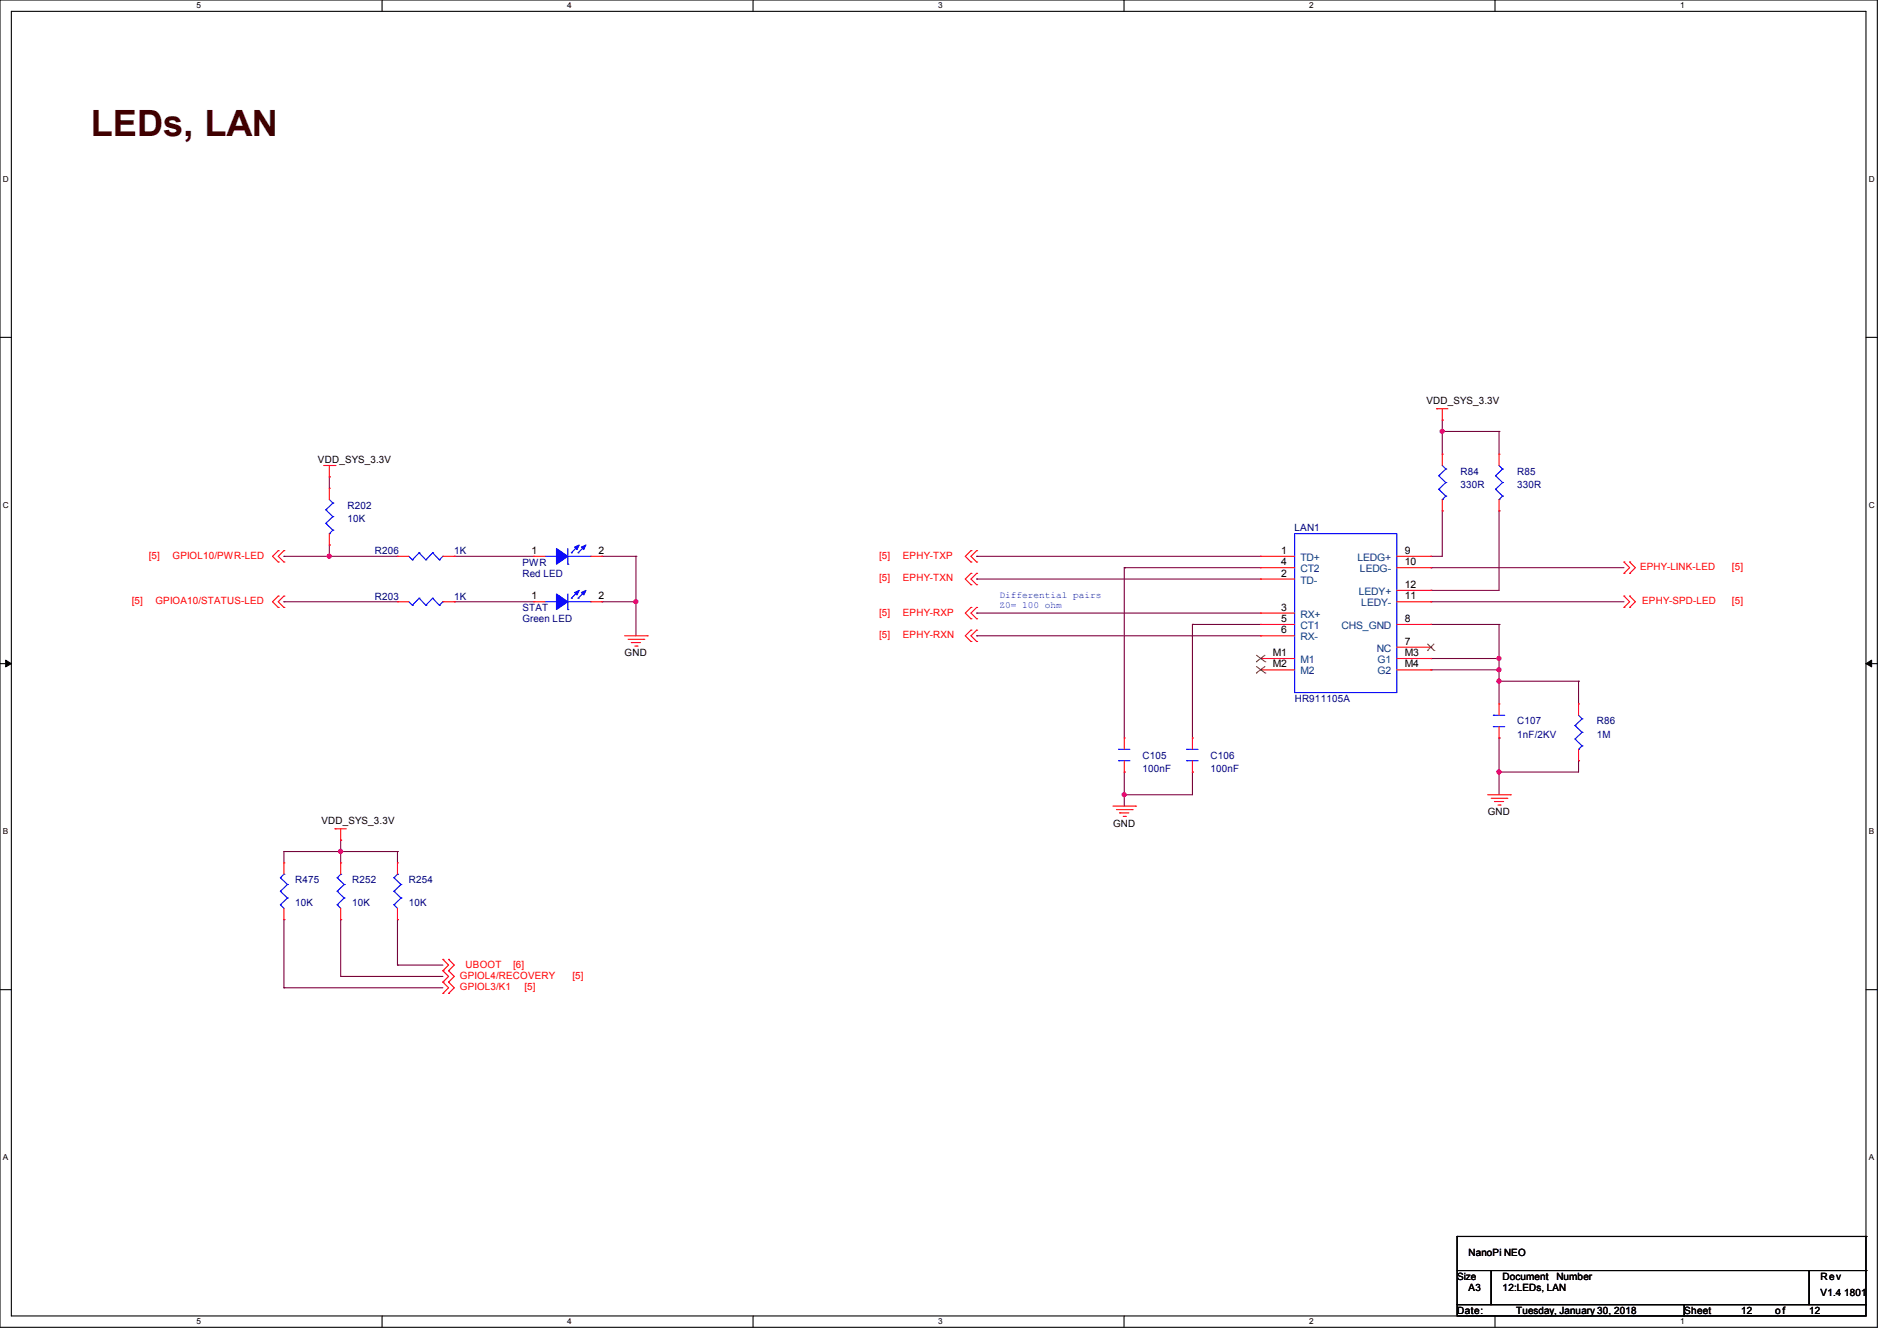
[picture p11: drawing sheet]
<svg xmlns="http://www.w3.org/2000/svg" width="297mm" height="210mm" viewBox="0 0 297 210" stroke-linecap="round" stroke-linejoin="round" font-family="sans-serif">
<path d="M0 0h293.9v207.9h-293.9zM1.8 1.8h290.3v204.3h-290.3z" fill="none" stroke="#000" stroke-width=".17"/>
<g fill="#fff">
<path d="M30.8 .2h.7v1.4h-.7z"/>
<path d="M30.8 206.2h.7v1.4h-.7z"/>
</g>
<path d="M59.8 0v1.8M59.8 206.1v1.8" fill="none" stroke="#000" stroke-width=".17"/>
<g fill="#fff">
<path d="M88.8 .2h.7v1.4h-.7z"/>
<path d="M88.8 206.2h.7v1.4h-.7z"/>
</g>
<path d="M117.9 0v1.8M117.9 206.1v1.8" fill="none" stroke="#000" stroke-width=".17"/>
<g fill="#fff">
<path d="M146.9 .2h.7v1.4h-.7z"/>
<path d="M146.9 206.2h.7v1.4h-.7z"/>
</g>
<path d="M176 0v1.8M176 206.1v1.8" fill="none" stroke="#000" stroke-width=".17"/>
<g fill="#fff">
<path d="M205 .2h.7v1.4h-.7z"/>
<path d="M205 206.2h.7v1.4h-.7z"/>
</g>
<path d="M234.1 0v1.8M234.1 206.1v1.8" fill="none" stroke="#000" stroke-width=".17"/>
<g fill="#fff">
<path d="M263.1 .2h.6v1.4h-.6z"/>
<path d="M263.1 206.2h.6v1.4h-.6z"/>
<path d="M.5 27.3h.9v1.4h-.9z"/>
<path d="M292.6 27.3h.9v1.4h-.9z"/>
<path d="M.5 78.4h.9v1.4h-.9z"/>
<path d="M292.6 78.4h.9v1.4h-.9z"/>
</g>
<path d="M0 52.8h1.8M292.1 52.8h1.8" fill="none" stroke="#000" stroke-width=".17"/>
<g fill="#fff">
<path d="M.5 129.5h.8v1.4h-.8z"/>
<path d="M292.6 129.5h.8v1.4h-.8z"/>
</g>
<path d="M0 103.9h1.8M292.1 103.9h1.8" fill="none" stroke="#000" stroke-width=".17"/>
<path d="M.9 103.4l.9 .5-.9 .5zM292.1 103.9l.9-.5v1z" fill="#000" stroke="#000" stroke-width=".16"/>
<g fill="#fff">
<path d="M.5 180.5h.8v1.4h-.8z"/>
<path d="M292.6 180.5h.8v1.4h-.8z"/>
</g>
<g fill="none" stroke="#000" stroke-width=".17">
<path d="M0 155h1.8M292.1 155h1.8M228.1 199h5.4v5.3h-5.4zM228.1 193.6h.1M228.1 193.6v5.4M228.1 193.6h64M233.5 199h49.8v5.3h-49.8zM283.3 199h8.8v5.3h-8.8zM292.1 193.6h.1M292.1 199h.1M292.1 193.6v5.4M228.1 204.3h35.6v1.8h-35.6z"/>
<path d="M263.7 204.3h28.4v1.8h-28.4z"/>
</g>
<g fill="none" stroke="#800040" stroke-width=".17">
<path d="M51.6 74.7h.1M51.6 74.7v1.8M225.8 67.6h.1M225.8 65.8h.1M225.8 65.8v5.3M225.8 67.6h8.9M234.7 67.6h.1M234.7 67.6v3.5M44.4 94.2h.1M44.4 87.1h.1M44.4 94.2h17.8M44.4 87.1h17.8"/>
<path d="M51.6 87.1h.1M51.6 85.3h.1M51.6 85.3v1.8M71.1 94.2h.1M71.1 87.1h.1M71.1 94.2h12.5M71.1 87.1h12.5M94.2 87.1h.1M94.2 94.2h.1M94.2 94.2h5.4M94.2 87.1h5.4M99.6 94.2h.1"/>
<path d="M99.6 87.1h.1M99.6 87.1v12.5M152.9 99.6h.1M152.9 96h.1M152.9 90.7h.1M152.9 87.1h.1M152.9 87.1h44.5M152.9 99.6h44.5M152.9 96h44.5M152.9 90.7h44.5M176 88.9h.1M176 88.9h21.4"/>
<path d="M176 88.9v26.7M186.7 97.8h.1M186.7 97.8h10.7M186.7 97.8v17.8M224 87.1h.1M224 92.5h.1M224 88.9h.1M224 94.2h.1M224 97.8h.1M224 94.2h30.3M224 88.9h30.3M224 97.8h10.7"/>
<path d="M225.8 80h.1M225.8 80v7.1h-1.8M234.7 80h.1M234.7 97.8h.1M234.7 80v12.5h-10.7M234.7 97.8v12.4M224 103.1h.1M224 104.9h.1M224 103.1h10.7M224 104.9h10.7M234.7 103.1h.1M234.7 106.7h.1"/>
<path d="M234.7 104.9h.1M234.7 115.6h.1M234.7 115.6v8.9M234.7 106.7h12.4M247.1 106.7h.1M247.1 119.1h.1M247.1 106.7v3.5M247.1 119.1v1.8h-12.4M44.4 133.3h.1M44.4 133.3h17.8M44.4 133.3v1.8M53.3 133.3h.1"/>
<path d="M53.3 131.6h.1M53.3 131.6v3.5M62.2 133.3h.1M62.2 133.3v1.8M176 124.5h.1M176 120.9h.1M176 120.9v5.3M186.7 120.9h.1M186.7 120.9v3.6h-10.7M234.7 120.9h.1M44.4 144h.1M44.4 154.7h.1"/>
<path d="M44.4 144v10.7M44.4 154.7h24.9M53.3 144h.1M53.3 152.9h.1M53.3 144v8.9M53.3 152.9h16M62.2 144h.1M62.2 151.1h.1M62.2 144v7.1M62.2 151.1h7.1"/>
</g>
<g fill="#f0f" stroke="#f0f" stroke-width=".17">
<circle cx="99.5" cy="94.2" r=".32"/>
<circle cx="53.3" cy="133.3" r=".32"/>
<circle cx="225.8" cy="67.5" r=".32"/>
<circle cx="234.7" cy="103.1" r=".32"/>
<circle cx="234.7" cy="106.7" r=".32"/>
<circle cx="234.7" cy="120.9" r=".32"/>
<circle cx="176" cy="124.4" r=".32"/>
<circle cx="234.7" cy="104.9" r=".32"/>
<circle cx="51.5" cy="87.1" r=".32"/>
</g>
<g fill="none" stroke="#f00" stroke-width=".17">
<path d="M50.7 72.9h1.8M51.6 74.7h.1M51.6 76.5h.1M51.6 72.9v1.8M51.6 76.5v1.7M52.5 72.9h.1M224.9 64h.1M224.9 64h1.8M225.8 65.8h.1M225.8 71.1h.1M225.8 64v1.8M225.8 71.1v1.8"/>
<path d="M225.8 78.2v1.8M234.7 71.1h.1M234.7 71.1v1.8M234.7 78.2v1.8M43.6 88h.1M43.6 86.2h.1M43.6 95.1h.1M43.6 93.3h.1M43.6 86.2l-.9 .9 .9 .9M43.6 93.3l-.9 .9 .9 .9M44.4 88h.1M44.4 86.2h.1"/>
<path d="M44.4 95.1h.1M44.4 93.3h.1M44.4 86.2l-.8 .9 .8 .9M44.4 93.3l-.8 .9 .8 .9M51.6 85.3h.1M51.6 83.6v1.7M62.2 94.2h.1M62.2 87.1h.1M62.2 87.1h1.8M62.2 94.2h1.8M69.3 87.1h1.8M69.3 94.2h1.8"/>
<path d="M71.1 94.2h.1M71.1 87.1h.1M83.6 87.1h.1M83.6 94.2h.1M83.6 87.1h1.7M83.6 94.2h1.7M92.5 87.1h1.7M92.5 94.2h1.7M94.2 87.1h.1M94.2 94.2h.1M97.8 99.6h3.5M101.3 99.6h.1"/>
<path d="M152 96.9h.1M152 95.1h.1M152 98.7h.1M152 88h.1M152 86.2h.1M152 91.6h.1M152 89.8h.1M152 95.1l-.9 .9 .9 .9M152 98.7l-.9 .9 .9 .9M152 86.2l-.9 .9 .9 .9M152 89.8l-.9 .9 .9 .9M152.9 96.9h.1"/>
<path d="M152.9 95.1h.1M152.9 98.7h.1M152.9 88h.1M152.9 86.2h.1M152.9 91.6h.1M152.9 89.8h.1M152.9 95.1l-.9 .9 .9 .9M152.9 98.7l-.9 .9 .9 .9M152.9 86.2l-.9 .9 .9 .9M152.9 89.8l-.9 .9 .9 .9M197.4 87.1h.1M197.4 88.9h.1"/>
<path d="M197.4 90.7h.1M197.4 96h.1M197.4 97.8h.1M197.4 99.6h.1M197.4 99.6h5.3M197.4 87.1h5.3M197.4 88.9h5.3M197.4 90.7h5.3M197.4 96h5.3M197.4 97.8h5.3M218.7 87.1h5.3M218.7 94.2h5.3"/>
<path d="M218.7 88.9h5.3M218.7 97.8h5.3M218.7 92.5h5.3M224 97.8h.1M224 94.2h.1M224 92.5h.1M224 88.9h.1M224 87.1h.1M225.8 80h.1M234.7 80h.1M254.3 89.8h.1M254.3 88h.1"/>
<path d="M254.3 95.1h.1M254.3 93.3h.1M254.3 88l.8 .9-.8 .9M254.3 93.3l.8 .9-.8 .9M255.1 89.8h.1M255.1 88h.1M255.1 95.1h.1M255.1 93.3h.1M255.1 88l.9 .9-.9 .9M255.1 93.3l.9 .9-.9 .9M98.3 100.1h2.5M98.8 100.6h.1"/>
<path d="M98.8 100.6h1.5M99.4 101.2h.3M99.7 101.2h.1M100.8 100.1h.1M152 100.5h.1M152.9 100.5h.1M176 115.6h.1M176 115.6v1.7M176 119.1v1.8M186.7 115.6h.1M186.7 115.6v1.7M186.7 119.1v1.8"/>
<path d="M197.4 103.1h.1M197.4 104.9h.1M197.4 103.1h5.3M197.4 104.9h5.3M218.7 103.1h5.3M218.7 104.9h5.3M218.7 101.3h5.3M224 104.9h.1M224 103.1h.1M224 101.3h.1M234.7 110.2h.1M234.7 115.6h.1"/>
<path d="M234.7 110.2v1.8M234.7 113.8v1.8M247.1 110.2h.1M247.1 119.1h.1M247.1 110.2v1.8M247.1 117.3v1.8M44.4 135.1h.1M44.4 135.1v1.8M52.5 129.8h.1M52.5 129.8h1.7M53.3 131.6h.1M53.3 135.1h.1"/>
<path d="M53.3 129.8v1.8M53.3 135.1v1.8M62.2 135.1h.1M62.2 135.1v1.8M174.2 126.2h3.6M174.8 126.8h2.4M175.3 127.3h.1M175.3 127.3h1.4M175.9 127.8h.3M176 120.9h.1M176.2 127.8h.1M177.2 126.8h.1"/>
<path d="M177.8 126.2h.1M186.7 120.9h.1M232.9 124.5h3.6M233.5 125h2.4M234 125.5h.1M234 125.5h1.4M234.5 126.1h.4M234.9 126.1h.1M235.9 125h.1M236.5 124.5h.1M44.4 144h.1M44.4 142.2v1.8"/>
<path d="M53.3 144h.1M53.3 142.2v1.8M62.2 144h.1M62.2 142.2v1.8M69.3 153.8h.1M69.3 152h.1M69.3 150.2h.1M69.3 155.6h.1M69.3 152l.9 .9-.9 .9M69.3 150.2l.9 .9-.9 .9M69.3 153.8l.9 .9-.9 .9M70.2 153.8h.1"/>
<path d="M70.2 152h.1M70.2 150.2h.1M70.2 155.6h.1M70.2 152l.9 .9-.9 .9M70.2 150.2l.9 .9-.9 .9M70.2 153.8l.9 .9-.9 .9"/>
</g>
<g fill="none" stroke="#00f" stroke-width=".17">
<path d="M51 79.8h.1M51 79.8l1.1 1.1M51.6 78.2l.5 .6M52.1 78.8h.1M52.1 78.8l-1.1 1M225.3 74.5h.1M225.3 76.6h.1M225.3 74.5l1.1 1.1M225.3 76.6l1.1 1.1M225.8 78.2h.1M225.8 72.9l.6 .5M226.4 73.4h.1"/>
<path d="M226.4 75.6h.1M226.4 77.7h.1M226.4 73.4l-1.1 1.1M226.4 75.6l-1.1 1M226.4 77.7l-.6 .5M234.1 74.5h.1M234.1 76.6h.1M234.1 74.5l1.1 1.1M234.1 76.6l1.1 1.1M234.7 78.2h.1M234.7 72.9l.5 .5M235.2 73.4h.1"/>
<path d="M235.2 75.6h.1M235.2 77.7h.1M235.2 73.4l-1.1 1.1M235.2 75.6l-1.1 1M235.2 77.7l-.5 .5M51 82h.1M51 82l1.1 1M51.6 83.6h.1M52.1 80.9h.1M52.1 83h.1M52.1 80.9l-1.1 1.1M52.1 83l-.5 .6"/>
<path d="M64 94.2l.6 .6M64 87.1l.6 .6M64.6 94.8h.1M64.6 87.7h.1M65.6 93.7h.1M65.6 86.6h.1M65.6 93.7l-1 1.1M65.6 93.7l1.1 1.1M65.6 86.6l-1 1.1M65.6 86.6l1.1 1.1M66.7 94.8h.1M66.7 87.7h.1"/>
<path d="M67.7 93.7h.1M67.7 86.6h.1M67.7 93.7l-1 1.1M67.7 93.7l1.1 1.1M67.7 86.6l-1 1.1M67.7 86.6l1.1 1.1M68.8 94.8h.1M68.8 87.7h.1M69.3 94.2h.1M69.3 87.1h.1M69.3 94.2l-.5 .6M69.3 87.1l-.5 .6"/>
<path d="M85.3 87.1h1.8M85.3 94.2h1.8M87.1 87.1h.1M87.1 94.2h.1M88.9 88.3h.1M88.9 95.5h.1M88.9 85.9v2.4M88.9 93v2.5M88.9 87.1h3.6M88.9 94.2h3.6M89.5 86.6h.1M89.5 93.7h.1"/>
<path d="M90.5 86.6h.1M90.5 93.7h.1M90.5 85.5l-1 1.1M90.5 92.6l-1 1.1M91.6 85.5l-1.1 1.1M91.6 92.6l-1.1 1.1M92.5 87.1h.1M92.5 94.2h.1M202.7 83.6h16v24.9h-16zM175.1 117.3h.1M175.1 119.1h.1M175.1 117.3h1.8"/>
<path d="M175.1 119.1h1.8M185.8 117.3h.1M185.8 119.1h.1M185.8 117.3h1.8M185.8 119.1h1.8M233.8 112h.1M233.8 113.8h.1M233.8 112h1.8M233.8 113.8h1.8M246.6 113.6h.1M246.6 115.7h.1M246.6 113.6l1.1 1.1"/>
<path d="M246.6 115.7l1.1 1.1M247.1 117.3h.1M247.1 112l.6 .6M247.7 112.6h.1M247.7 114.7h.1M247.7 116.8h.1M247.7 112.6l-1.1 1M247.7 114.7l-1.1 1M247.7 116.8l-.6 .5M43.9 139.6h.1M43.9 137.5h.1M43.9 139.6l1.1 1"/>
<path d="M43.9 137.5l1.1 1M44.4 136.9h.1M44.4 136.9l-.5 .6M45 138.5h.1M45 138.5l-1.1 1.1M52.8 139.6h.1M52.8 137.5h.1M52.8 139.6l1.1 1M52.8 137.5l1.1 1M53.3 136.9h.1M53.3 136.9l-.5 .6M53.9 138.5h.1"/>
<path d="M53.9 138.5l-1.1 1.1M61.7 139.6h.1M61.7 137.5h.1M61.7 139.6l1.1 1M61.7 137.5l1.1 1M62.2 136.9h.1M62.2 136.9l-.5 .6M62.8 138.5h.1M62.8 138.5l-1.1 1.1M43.9 141.7h.1M43.9 141.7l.5 .5M45 140.6h.1"/>
<path d="M45 140.6l-1.1 1.1M52.8 141.7h.1M52.8 141.7l.5 .5M53.9 140.6h.1M53.9 140.6l-1.1 1.1M61.7 141.7h.1M61.7 141.7l.5 .5M62.8 140.6h.1M62.8 140.6l-1.1 1.1"/>
</g>
<g fill="#00f" stroke="#00f" stroke-width=".17">
<path d="M87.1 85.9l1.8 1.2-1.8 1.2z" fill-rule="evenodd"/>
<path d="M91 85.7l.7-.4-.3 .8z" fill-rule="evenodd"/>
<path d="M90 85.7l.7-.4-.4 .8z" fill-rule="evenodd"/>
<path d="M87.1 93l1.8 1.2-1.8 1.3z" fill-rule="evenodd"/>
<path d="M91 92.8l.7-.3-.3 .7z" fill-rule="evenodd"/>
<path d="M90 92.8l.7-.3-.4 .7z" fill-rule="evenodd"/>
</g>
<path d="M196.7 103.6h.1M196.7 105.4h.1M196.7 102.6l1.4 1M196.7 104.3l1.4 1.1M198.1 103.6h.1M198.1 105.4h.1M198.1 102.6l-1.4 1M198.1 104.3l-1.4 1.1M223.5 101.9h.1M223.5 100.8l1 1.1M224.5 101.9h.1M224.5 100.8l-1 1.1" fill="none" stroke="#804000" stroke-width=".16"/>
<text font-size="5.7" fill="#400000" x="14.2" y="21.3">LEDs, LAN</text>
<g font-size="1.6">
<text x="223.3" y="63.3">VDD_SYS_3.3V</text>
<text x="49.8" y="72.6">VDD_SYS_3.3V</text>
<text x="83.2" y="86.7">1</text>
<text x="93.7" y="86.7">2</text>
<text x="200.6" y="86.7">1</text>
<text x="200.6" y="88.5">4</text>
<text x="219.9" y="88.5">10</text>
<text x="219.9" y="86.7">9</text>
<text x="83.2" y="93.9">1</text>
<text x="93.7" y="93.9">2</text>
<text x="200.6" y="90.3">2</text>
<text x="200.6" y="95.6">3</text>
<text x="219.9" y="93.9">11</text>
<text x="219.9" y="92.1">12</text>
<text x="200.6" y="97.4">5</text>
<text x="200.6" y="99.2">6</text>
<text x="219.9" y="101">7</text>
<text x="219.9" y="97.4">8</text>
<text x="97.8" y="102.8">GND</text>
<text x="199.3" y="102.7">M1</text>
<text x="199.3" y="104.5">M2</text>
<text x="219.9" y="104.5">M4</text>
<text x="219.9" y="102.7">M3</text>
<text x="50.3" y="129.1">VDD_SYS_3.3V</text>
<text x="174.3" y="129.5">GND</text>
<text x="232.9" y="127.7">GND</text>
<text x="229.9" y="196.7">NanoPi NEO</text>
<text x="228.1" y="200.4">Size</text>
<text x="229.9" y="202.2">A3</text>
<text x="235.2" y="200.4">Document</text>
<text x="235.3" y="202.2">12:LEDs, LAN</text>
<text x="243.7" y="200.4">Number</text>
<text x="285" y="200.4">Rev</text>
<text x="285" y="202.9">V1.4 1801</text>
<text x="228.1" y="205.7">Date:</text>
<text x="237.4" y="205.7">Tuesday, January 30, 2018</text>
<text x="263.7" y="205.7">Sheet</text>
<text x="272.6" y="205.7">12</text>
<text x="277.9" y="205.7">o f</text>
<text x="283.3" y="205.7">12</text>
</g>
<g font-size="1.6" fill="#000080">
<text x="228.7" y="74.3">R84</text>
<text x="228.7" y="76.5">330R</text>
<text x="237.5" y="74.3">R85</text>
<text x="237.5" y="76.5">330R</text>
<text x="54.4" y="79.7">R202</text>
<text x="54.4" y="81.8">10K</text>
<text x="202.7" y="83.2">LAN1</text>
<text x="58.7" y="86.8">R206</text>
<text x="71.1" y="86.8">1K</text>
<text x="81.8" y="88.6">PWR</text>
<text x="58.7" y="93.9">R203</text>
<text x="71.1" y="93.9">1K</text>
<text x="81.8" y="90.3">Red LED</text>
<text x="81.8" y="95.7">STAT</text>
<text x="81.8" y="97.5">Green LED</text>
<text x="202.7" y="109.9">HR911105A</text>
<text x="237.5" y="113.5">C107</text>
<text x="250" y="113.5">R86</text>
<text x="178.9" y="118.8">C105</text>
<text x="189.5" y="118.8">C106</text>
<text x="237.5" y="115.6">1nF/2KV</text>
<text x="250" y="115.6">1M</text>
<text x="178.9" y="120.9">100nF</text>
<text x="189.5" y="120.9">100nF</text>
<text x="46.2" y="138.3">R475</text>
<text x="46.2" y="141.9">10K</text>
<text x="55.1" y="138.3">R252</text>
<text x="55.1" y="141.9">10K</text>
<text x="64" y="138.3">R254</text>
<text x="64" y="141.9">10K</text>
</g>
<g font-size="1.6" fill="#f00">
<text x="23.3" y="87.5">[5]</text>
<text x="27" y="87.5">GPIOL10/PWR-LED</text>
<text x="137.6" y="87.5">[5]</text>
<text x="141.4" y="87.5">EPHY-TXP</text>
<text x="256.8" y="89.3">EPHY-LINK-LED</text>
<text x="271.2" y="89.3">[5]</text>
<text x="20.6" y="94.6">[5]</text>
<text x="24.3" y="94.6">GPIOA10/STATUS-LED</text>
<text x="137.6" y="91.1">[5]</text>
<text x="141.4" y="91.1">EPHY-TXN</text>
<text x="257.1" y="94.6">EPHY-SPD-LED</text>
<text x="271.2" y="94.6">[5]</text>
<text x="137.6" y="96.4">[5]</text>
<text x="137.6" y="99.9">[5]</text>
<text x="141.4" y="96.4">EPHY-RXP</text>
<text x="141.4" y="99.9">EPHY-RXN</text>
<text x="72" y="153.3">GPIOL4/RECOVERY</text>
<text x="72" y="155.1">GPIOL3/K1</text>
<text x="72.9" y="151.5">UBOOT</text>
<text x="80.4" y="151.5">[6]</text>
<text x="82.1" y="155.1">[5]</text>
<text x="89.6" y="153.3">[5]</text>
</g>
<g font-size="1.6" fill="#004080">
<text x="203.6" y="87.8">TD+</text>
<text x="203.6" y="89.6">CT2</text>
<text x="212.5" y="87.8">LEDG+</text>
<text x="212.9" y="89.6">LEDG-</text>
<text x="203.6" y="91.4">TD-</text>
<text x="212.7" y="93.2">LEDY+</text>
<text x="213.1" y="95">LEDY-</text>
<text x="203.6" y="96.7">RX+</text>
<text x="203.6" y="98.5">CT1</text>
<text x="203.6" y="100.3">RX-</text>
<text x="210" y="98.5">CHS_GND</text>
<text x="203.6" y="103.8">M1</text>
<text x="203.6" y="105.6">M2</text>
<text x="215.5" y="102.1">NC</text>
<text x="215.7" y="105.6">G2</text>
<text x="215.7" y="103.8">G1</text>
</g>
<g font-size="1.5" fill="#00f">
<text x="156.5" y="93.7">Differential pairs</text>
<text x="156.5" y="95.2">Z0= 100 ohm</text>
</g>
<g font-size="1.3">
<text x="30.8" y="1.3">5</text>
<text x="88.8" y="1.3">4</text>
<text x="146.9" y="1.3">3</text>
<text x="205" y="1.3">2</text>
<text x="263.1" y="1.3">1</text>
<text x=".5" y="28.4">D</text>
<text x="292.6" y="28.4">D</text>
<text x=".5" y="79.5">C</text>
<text x="292.6" y="79.5">C</text>
<text x=".5" y="130.6">B</text>
<text x="292.6" y="130.6">B</text>
<text x=".5" y="181.7">A</text>
<text x="292.6" y="181.7">A</text>
<text x="30.8" y="207.4">5</text>
<text x="88.8" y="207.4">4</text>
<text x="146.9" y="207.4">3</text>
<text x="205" y="207.4">2</text>
<text x="263.1" y="207.4">1</text>
</g>
</svg>
